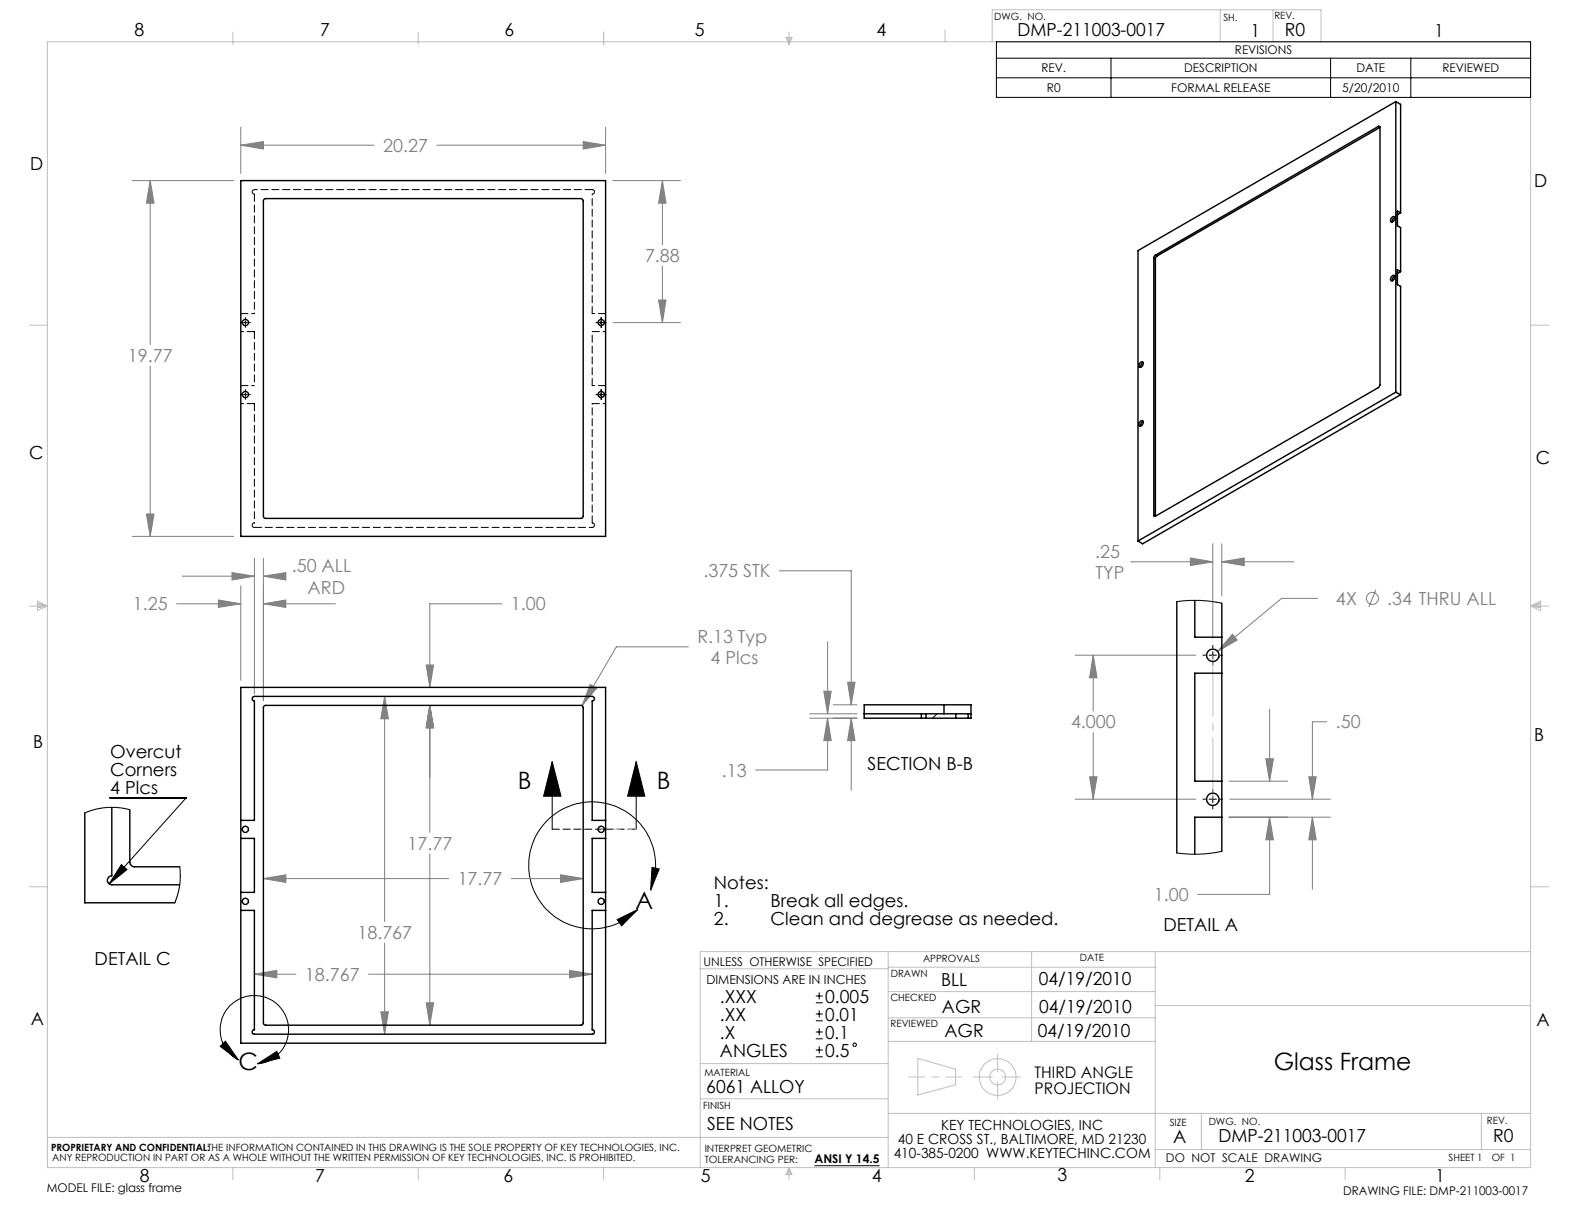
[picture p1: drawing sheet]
<svg xmlns="http://www.w3.org/2000/svg" width="279mm" height="216mm" viewBox="0 0 279 216" stroke-linecap="round" stroke-linejoin="round" font-family="sans-serif">
<g fill="none" stroke="#c0c0c0" stroke-width=".18">
<path d="M8.4 7.4h261.6v198.6h-261.6zM41.1 5.7v2.1M73.8 5.7v2.1M106.5 5.7v2.1M138.6 6.6h1.1l-.5 1.2zM138.9 6.6l.3 1.2M139.2 5.7v2.1M139.5 6.6l-.3 1.2M166.7 5.3v2.1M175 7.4v-5.7h58v5.7M215.2 1.7v5.7M224.5 1.7v5.7"/>
<path d="M5.2 57.4h3.2M270 57.4h3.2M5.2 106.9h3.2M6.6 106l1.8 .9-1.8 .8zM6.6 106.4l1.8 .5M6.6 106.6l1.8 .3M8.4 106.9l-1.8 .2M270 106.9h3.2M270 106.9l1.7 .2M270 106.9l1.7-.9v1.7zM271.7 106.6l-1.7 .3M271.7 106.4l-1.7 .5"/>
<path d="M5.2 156.4h3.2M270 156.4h3.2M123.5 170.9h33.2M156.7 167.9v38.1M156.7 179.5h47.1M156.7 174.9h47.1M156.7 170.6h47.1M182 167.9v15.8M203.8 167.9v38.1M203.8 177.4h66.2M270 167.9h-146.5v38.1M123.5 193.8h33.2"/>
<path d="M123.5 187.6h33.2M156.7 196.4h113.3M156.7 183.7h47.1M161.9 186.7l6.7 1.9v2.7l-6.7 1.8zM171.7 190h3.3M176 186v3.1M176 190.9v3M176.8 190h3.3M211.9 196.4v6.4M261.3 196.4v6.4M8.4 200.6h148.3M41.1 206v2.1"/>
<path d="M73.8 206v2.1M106.5 206v2.1M139.2 206v2.1M139.2 206l.5 1.2h-1.1zM139.2 206l-.3 1.2M139.2 206l.3 1.2M171.9 206v2.1M203.8 202.8h66.2M204.6 206v2.1M237.3 206v2.1"/>
<circle cx="176" cy="190" r="1.4"/>
<circle cx="176" cy="190" r="3.2"/>
</g>
<path d="M169.7 190h-9.4" fill="none" stroke="#c0c0c0" stroke-width=".18" stroke-dasharray="15.2 1.3 1.3 1.3" stroke-dashoffset="12.5"/>
<g fill="none" stroke="#808080" stroke-width=".18">
<path d="M23.3 31.9h17.9M26.5 31.9l.7 3.9h-1.4zM26.5 31.9v28.9M42.5 25.6l4-.6v1.3zM42.5 22.4v8.2M42.5 25.6h23.5M77 25.6h29.8M102.9 25l3.9 .6-3.9 .7zM106.8 22.4v8.2M108.1 31.9h11.9M116.8 31.9l.7 3.9h-1.3zM116.8 31.9v11.2"/>
<path d="M108.2 56.9h11.8M116.2 52.9h1.3l-.7 4zM116.8 46.9v10M26.5 64.6v30M23.3 94.6h17.9M25.8 90.7h1.4l-.7 3.9zM44.9 98.5v23.9M46.5 98.5v25M199.5 99.1h14.4M210 98.4l3.9 .7-3.9 .7zM213.9 95.9v16.7M215.5 99.1l4-.7v1.4z"/>
<path d="M215.5 95.9v9.2M215.5 99.1h12.7M31.2 106.5h11.3M32.2 101.6h12.7M38.5 105.8l4 .7-4 .6zM40.9 101l4 .6-4 .7zM42.5 103.3v16.7M46.5 101.6l3.9-.6v1.3zM46.5 106.5l3.9-.7v1.3zM46.5 101.6h3.3M46.5 106.5h12.7M75.2 117.3h1.3l-.7 3.9z"/>
<path d="M88.5 106.5h-12.7v14.7M121.4 114.1h-12.7l-6 10.4M137.4 100.7h12.7v23.6M146 113.2v12.7M189.7 115.6h21.2M192.8 115.6l.7 4h-1.3zM192.8 115.6v9.8M217.4 111.9l.8 1-3.4 2zM232.4 105.6h-6.3l-11.3 9.3M242.7 104l-1.2 3.1M67.8 122.8l.7 4h-1.3zM67.8 122.8v39.8"/>
<path d="M75.8 124.4l.7 4h-1.3zM75.8 124.4v22.4M104.1 120.7l1.1 .7-2.5 3.1zM142.8 125.9h8.4M142.8 126.7h8.4M145.3 121.9h1.3l-.6 4zM146 126.7l.6 3.9h-1.3zM146 126.7v9.1h-12.7M147 124.3h4.2M149.5 120.3h1.3l-.7 4zM150.1 126.7l.7 3.9h-1.3zM150.1 126.7v12.7"/>
<path d="M192.2 137h1.3l-.7 4zM192.8 129.2v11.8M216.8 137.8h10.3M223.3 133.8h1.3l-.7 4zM223.9 125.1v12.7M230.9 137h1.3l-.7 4zM234 127.3h-2.5v13.7M46.5 155l3.9-.7v1.3zM46.5 155h32.6M75.8 150.6v30.2M90.2 155h12.7M98.9 154.3l4 .7-4 .6z"/>
<path d="M189.7 141h21.2M216.8 144.1h17.9M216.9 141h17.8M223.9 144.1l.7 4h-1.3zM223.9 144.1v13.7h-12.7M231.5 144.1l.7 4h-1.3zM231.5 144.1v12.7M44.9 171.8l3.9-.6v1.3zM44.9 171.8h7.3M65 171.8h39.5M67.2 178.5h1.3l-.7 3.9zM67.8 166.3v16.1"/>
<path d="M75.2 176.9h1.3l-.7 3.9zM100.5 171.2l4 .6-4 .7z"/>
<circle cx="242.1" cy="105.6" r="1.06"/>
</g>
<g fill="none" stroke="#000" stroke-width=".18">
<path d="M175.8 7.4h94.2v9.8h-94.2zM175.8 10.3h94.2M175.8 13.7h94.2M196 10.3v6.9M234.7 10.3v6.9M248.8 10.3v6.9M42.4 56.9h.3M43 56.9h.6M43.3 56v.3M43.3 56.6v.6M43.3 57.5v.2M43.9 56.9h.2"/>
<path d="M105.2 56.9h.2M105.7 56.9h.7M106 56v.3M106 56.6v.6M106 57.5v.2M106.7 56.9h.2M42.4 69.6h.3M43 69.6h.6M43.3 68.7v.3M43.3 69.3v.6M43.3 70.2v.2M43.9 69.6h.2"/>
<path d="M105.2 69.6h.2M105.7 69.6h.7M106 68.7v.3M106 69.3v.6M106 70.2v.2M106.7 69.6h.2M212.2 115.6h.5M213.3 115.6h1.3M213.9 113.8v.5M213.9 114.9v1.3M213.9 116.8v.5M215.2 115.6h.5"/>
<path d="M97.4 134.3l1.6 6.1h-3.1zM97.4 134.3v12M112.2 134.3l1.5 6.1h-3zM112.2 134.3v12M213.9 139.2v.5M19.4 140.7h13.4l-13.5 15.2M21.4 152.5l1 .9-3.1 2.5zM114.8 157a11.2 11.2 0 0 0-10.3-15.6 11.2 11.2 0 0 0-10.4 15.5 11.2 11.2 0 0 0 18.4 3.5M115 153l1.3 .3-1.5 3.7zM212.2 141h.5M213.3 141h1.3M213.9 140.3v1.3"/>
<path d="M213.9 142.2v.5M215.2 141h.5M108.9 162.2l3.6-1.8-2.9 2.9zM38.8 184.6l1-.9 2.3 3.3zM42.1 187a6 6 0 0 1-1.4-9.8 6 6 0 0 1 9.7 1.9 6 6 0 0 1-5 8.5M45.4 187.6l3.4-2.1 .6 1.2z"/>
</g>
<path d="M97.4 146.3h14.8" fill="none" stroke="#000" stroke-width=".18" stroke-dasharray="1.3 .6"/>
<path d="M106.1 146.3h5.3" fill="none" stroke="#c0c0c0" stroke-width=".18" stroke-dasharray="15.2 1.3 1.3 1.3" stroke-dashoffset="14.5"/>
<path d="M213.9 115.6v25.4" fill="none" stroke="#c0c0c0" stroke-width=".18" stroke-dasharray="15.2 1.3 1.3 1.3" stroke-dashoffset="4.4"/>
<g fill="#000">
<path d="M21.4 152.5l1 .9-3.1 2.5z"/>
<path d="M115 153l1.3 .3-1.5 3.7zM108.9 162.2l3.6-1.8-2.9 2.9zM97.4 134.3l1.6 6.1h-3.1zM112.2 134.3l1.5 6.1h-3zM45.4 187.6l3.4-2.1 .6 1.2zM38.8 184.6l1-.9 2.3 3.3z"/>
</g>
<path d="M102.9 25l3.9 .6-3.9 .7zM42.5 25.6l4-.6v1.3zM26.5 31.9l.7 3.9h-1.4zM25.8 90.7h1.4l-.7 3.9zM116.8 31.9l.7 3.9h-1.3zM116.2 52.9h1.3l-.7 4zM67.8 122.8l.7 4h-1.3zM67.2 178.5h1.3l-.7 3.9zM44.9 171.8l3.9-.6v1.3zM100.5 171.2l4 .6-4 .7zM40.9 101l4 .6-4 .7zM46.5 101.6l3.9-.6v1.3zM46.5 106.5l3.9-.7v1.3zM38.5 105.8l4 .7-4 .6zM75.8 124.4l.7 4h-1.3zM75.2 117.3h1.3l-.7 3.9zM75.2 176.9h1.3l-.7 3.9zM75.8 124.4l.7 4h-1.3zM98.9 154.3l4 .7-4 .6zM46.5 155l3.9-.7v1.3zM104.1 120.7l-1.4 3.8 2.5-3.1zM217.4 111.9l-2.6 3 3.4-2zM215.5 99.1l4-.7v1.4zM210 98.4l3.9 .7-3.9 .7zM192.8 115.6l.7 4h-1.3zM192.2 137h1.3l-.7 4zM223.3 133.8h1.3l-.7 4zM223.9 144.1l.7 4h-1.3zM230.9 137h1.3l-.7 4zM231.5 144.1l.7 4h-1.3zM145.3 121.9h1.3l-.6 4zM146 126.7l.6 3.9h-1.3zM150.1 126.7l.7 3.9h-1.3zM149.5 120.3h1.3l-.7 4z" fill="#808080"/>
<g fill="none" stroke="#000" stroke-width=".25">
<path d="M246.2 17.9l-45.5 26.3v51.2M246.2 17.9v51.3M246.2 17.9l.9 .5v19.1M42.5 31.9h64.3v62.7h-64.3zM46.5 35.2l.3-.2 55.9 .1 .2 .2v55.8l-.1 .2-.2 .1h-55.8l-.2-.1-.1-.2zM243.1 22.3h.2l.1 .2M243.1 22.3l-39.3 22.7M243.1 22.3l.3 .2M243.4 22.5v45.4l-.1 .3-39.5 22.9M243.4 22.5l-39.3 22.7M245.4 38.5l.1-.1a.31 .31 0 0 1 .5-.2 .31 .31 0 0 1 0 .5 .4 .4 0 0 1-.3 .4 .4 .4 0 0 1-.4-.1zM246 38.3a.79 .79 0 0 0-.4 .9"/>
<path d="M247.1 37.5l-.6-.3v2.6l.6 .3v7.8M247.1 37.5l-.6 .4M203.5 45.5v45.4M203.5 45.5l.3 .1M203.8 45l-.3 .5M203.8 45l.3 .2M203.8 45.6v45.5M204.1 45.2l-.3 .4M245.4 48.9l.1-.1a.31 .31 0 0 1 .5-.2 .31 .31 0 0 1 0 .5 .4 .4 0 0 1-.3 .4 .4 .4 0 0 1-.4-.1zM246 48.7a.79 .79 0 0 0-.4 .8M247.1 47.9l-.6-.3v2.6l.6 .3v19.1M247.1 47.9l-.6 .4"/>
<path d="M201.1 64a.31 .31 0 0 1 .5-.2 .31 .31 0 0 1 0 .5 .4 .4 0 0 1-.2 .4 .4 .4 0 0 1-.5-.1v-.4zM201.1 74.4a.31 .31 0 0 1 .5-.2 .31 .31 0 0 1 0 .5 .4 .4 0 0 1-.2 .4 .4 .4 0 0 1-.5-.1v-.4zM201.6 74.4a.72 .72 0 0 0-.4 .8M201.6 64a.72 .72 0 0 0-.4 .8M246.2 69.2l-45.5 26.2M246.2 69.2l.9 .4M247.1 69.6l-45.6 26.3-.8-.5M203.5 90.9l.1 .2h.2M203.5 90.9l.3 .2M207.6 106.1v44.4M210.7 105.9v6.5h4.8M215.5 118.7h-4.8v19.1h4.8"/>
<path d="M215.5 106.4v43.8M42.5 121.2h64.3v62.8h-64.3zM46.6 124.5l.2-.1h55.8l.2 .1 .1 .2v55.8l-.1 .2-.2 .1h-55.8l-.2-.1-.1-.2v-55.8zM152.4 125.9h10.1M162.5 125.9h.8M162.5 126.7h.8M162.5 126.7h-10.1v-2.4h18.9v2.4h-.5M162.5 125.9v.8M163.3 125.9h5.3M163.3 126.7h5.3M163.3 125.9v.8M166.5 124.3v1.6"/>
<path d="M168.6 125.9h2.2M168.6 126.7h2.2M168.6 125.9v.8M170.8 125.9v.8M170.8 125.9h.5M15 143.4v15.8h15.8M19.7 142.4v12.1a.79 .79 0 0 0-.8 .8 .79 .79 0 0 0 .8 .8h12M22.9 142.8v9.3a.85 .85 0 0 0 .8 .8h8M42.5 144.7h2.4v-21.1a.41 .41 0 0 1-.4-.4 .41 .41 0 0 1 .4-.4h59.6a.41 .41 0 0 1 .4 .4 .41 .41 0 0 1-.4 .4v21.1h2.3M42.5 147.9h2.4v9.5h-2.4M106.8 147.9h-2.3v9.5h2.3M215.5 144.1h-4.8v6.6"/>
<path d="M42.5 160.6h2.4v21a.39 .39 0 0 0-.4 .4 .39 .39 0 0 0 .4 .4h59.6a.39 .39 0 0 0 .4-.4 .39 .39 0 0 0-.4-.4v-21h2.3"/>
<circle cx="43.3" cy="56.9" r=".53"/>
<circle cx="106" cy="56.9" r=".53"/>
<circle cx="43.3" cy="69.6" r=".53"/>
<circle cx="106" cy="69.6" r=".53"/>
<circle cx="213.9" cy="115.6" r="1.09"/>
<circle cx="43.3" cy="146.3" r=".53"/>
<circle cx="43.3" cy="159" r=".53"/>
<circle cx="106" cy="146.3" r=".53"/>
<circle cx="106" cy="159" r=".53"/>
<circle cx="213.9" cy="141" r="1.09"/>
</g>
<g fill="none" stroke="#000" stroke-width=".18" stroke-dasharray="1.3 .6">
<path d="M44.9 34.3v21M44.9 34.3a.41 .41 0 0 1-.4-.5 .41 .41 0 0 1 .4-.4M104.5 33.4a.41 .41 0 0 1 .3 .4 .41 .41 0 0 1-.3 .5M104.5 33.4h-59.6M42.5 55.3h2.4M44.9 58.5v9.5M44.9 58.5h-2.4M104.5 55.3v-21M104.5 58.5h2.3M106.8 55.3h-2.3M42.5 68h2.4M44.9 71.2v21.1"/>
<path d="M44.9 71.2h-2.4M104.5 71.2h2.3M104.5 68v-9.5M106.8 68h-2.3M44.9 93h59.6M44.9 93a.39 .39 0 0 1-.4-.4 .39 .39 0 0 1 .4-.3M104.5 92.3a.39 .39 0 0 1 .4 .3 .39 .39 0 0 1-.4 .4M104.5 92.3v-21.1"/>
</g>
<g fill="none" stroke="#000" stroke-width=".18">
<path d="M207.6 106.1l2.1-.2h2.1l3.7 .5M165.3 125.9l-.8 .8M22.9 142.8l-1.9-.3-2.1-.1-1.9 .3-2 .7M31.7 152.9l.1 1.5-.1 1.7-.3 1.7-.6 1.4M215.5 150.2l-3.9 .5h-1.8l-2.2-.2M143.9 176.9h1.2M143.9 175.7h1.2M143.9 178.9h1.2M144.5 175v1.3M144.5 178.2v1.3M143.9 180.1h1.2M143.9 183.2h1.2"/>
<path d="M143.9 182h1.2M143.9 186.4h1.2M143.9 185.2h1.2M144.5 181.4v1.2M144.5 184.6v1.2M143.7 205.6h11.4"/>
<circle cx="150.8" cy="184.3" r=".31"/>
</g>
<g font-size="4.2">
<text x="91.3" y="139.2">B</text>
<text x="115.9" y="139.2">B</text>
<text x="112.1" y="160.3">A</text>
<text x="42.1" y="188.8">C</text>
<text x="224.7" y="188.7">Glass Frame</text>
</g>
<g font-size="3.2">
<text x="23.7" y="6.3">8</text>
<text x="56.5" y="6.4">7</text>
<text x="89" y="6.4">6</text>
<text x="122.6" y="6.4">5</text>
<text x="154.6" y="6.3">4</text>
<text x="179.5" y="6.4">DMP-211003-0017</text>
<text x="220.6" y="6.5">1</text>
<text x="226.6" y="6.4">R0</text>
<text x="253" y="6.6">1</text>
<text x="5.3" y="30">D</text>
<text x="270.6" y="32.9">D</text>
<text x="5.2" y="81">C</text>
<text x="270.9" y="81.9">C</text>
<text x="5.8" y="132">B</text>
<text x="270.6" y="130.7">B</text>
<text x="19.4" y="133.7">Overcut</text>
<text x="19.4" y="136.8">Corners</text>
<text x="153" y="135.8">SECTION B-B</text>
<text x="19.4" y="140">4 Plcs</text>
<text x="125.9" y="156.8">Notes:</text>
<text x="125.9" y="160">1.</text>
<text x="135.9" y="160">Break all edges.</text>
<text x="125.9" y="163.2">2.</text>
<text x="135.9" y="163.2">Clean and degrease as needed.</text>
<text x="205.2" y="164.2">DETAIL A</text>
<text x="16.7" y="170.2">DETAIL C</text>
<text x="166" y="173.9">BLL</text>
<text x="183.2" y="173.8">04/19/2010</text>
<text x="127" y="176.9">.XXX</text>
<text x="145.6" y="176.9">0.005</text>
<text x="166.2" y="178.8">AGR</text>
<text x="183.3" y="178.6">04/19/2010</text>
<text x="5.4" y="180.9">A</text>
<text x="127" y="180.1">.XX</text>
<text x="127" y="183.2">.X</text>
<text x="145.6" y="180">0.01</text>
<text x="145.6" y="183.2">0.1</text>
<text x="166.6" y="182.9">AGR</text>
<text x="183" y="183">04/19/2010</text>
<text x="271" y="181">A</text>
<text x="127" y="186.4">ANGLES</text>
<text x="145.6" y="186.4">0.5</text>
<text x="124.6" y="192.8">6061 ALLOY</text>
<text x="124.7" y="199.4">SEE NOTES</text>
<text x="207" y="201.6">A</text>
<text x="214.9" y="201.5">DMP-211003-0017</text>
<text x="263.4" y="201.4">R0</text>
<text x="24.7" y="208.4">8</text>
<text x="55.6" y="208.5">7</text>
<text x="88.8" y="208.4">6</text>
<text x="123.6" y="208.4">5</text>
<text x="153.8" y="208.4">4</text>
<text x="186.6" y="208.3">3</text>
<text x="219.6" y="208.4">2</text>
<text x="253.2" y="208.5">1</text>
</g>
<g font-size="3.2" fill="#808080">
<text x="67.6" y="26.8">20.27</text>
<text x="113.8" y="46.2">7.88</text>
<text x="22.6" y="63.9">19.77</text>
<text x="51.5" y="100.9">.50 ALL</text>
<text x="124.1" y="101.8">.375 STK</text>
<text x="193.2" y="98.4">.25</text>
<text x="23.4" y="107.7">1.25</text>
<text x="54.2" y="104.7">ARD</text>
<text x="90.1" y="107.7">1.00</text>
<text x="193.2" y="102.2">TYP</text>
<text x="235.6" y="106.7">4X</text>
<text x="244.7" y="106.7">.34 THRU ALL</text>
<text x="123" y="113.4">R.13 Typ</text>
<text x="125.3" y="117.2">4 Plcs</text>
<text x="188.9" y="128.5">4.000</text>
<text x="235.7" y="128.5">.50</text>
<text x="127.3" y="137">.13</text>
<text x="71.9" y="149.9">17.77</text>
<text x="80.7" y="156.2">17.77</text>
<text x="203.5" y="158.9">1.00</text>
<text x="63" y="165.6">18.767</text>
<text x="53.8" y="173">18.767</text>
</g>
<g font-size="2.8">
<text x="182.5" y="190.1">THIRD ANGLE</text>
<text x="182.5" y="192.9">PROJECTION</text>
</g>
<g font-size="2.5">
<text x="158.4" y="201.9">40 E CROSS ST., BALTIMORE, MD 21230</text>
<text x="166" y="199.4">KEY TECHNOLOGIES, INC</text>
<text x="157.6" y="204.3">410-385-0200 WWW.KEYTECHINC.COM</text>
</g>
<text font-size="2.2" x="124.6" y="173.7">DIMENSIONS ARE IN INCHES</text>
<g font-size="2.1">
<text x="217.8" y="9.6">REVISIONS</text>
<text x="183.7" y="12.8">REV.</text>
<text x="184.7" y="16.2">R0</text>
<text x="206.6" y="16.2">FORMAL RELEASE</text>
<text x="208.9" y="12.8">DESCRIPTION</text>
<text x="236.8" y="16.2">5/20/2010</text>
<text x="239.3" y="12.8">DATE</text>
<text x="254.4" y="12.8">REVIEWED</text>
<text x="124.1" y="170.3">UNLESS OTHERWISE SPECIFIED</text>
<text x="143.7" y="205.2">ANSI Y 14.5</text>
<text x="205.7" y="205">DO NOT SCALE DRAWING</text>
<text x="8.2" y="210.3">MODEL FILE: glass frame</text>
<text x="236.9" y="210.7">DRAWING FILE: DMP-211003-0017</text>
</g>
<g font-size="1.8">
<text x="175.4" y="3.5">DWG. NO.</text>
<text x="215.8" y="3.6">SH.</text>
<text x="224.8" y="3.3">REV.</text>
<text x="157.1" y="172.3">DRAWN</text>
<text x="162.8" y="169.7">APPROVALS</text>
<text x="190.5" y="169.5">DATE</text>
<text x="157.1" y="176.6">CHECKED</text>
<text x="157.1" y="181.2">REVIEWED</text>
<text x="124.2" y="189.8">MATERIAL</text>
<text x="124.1" y="195.6">FINISH</text>
<text x="9" y="203">PROPRIETARY AND CONFIDENTIAL:THE INFORMATION CONTAINED IN THIS DRAWING IS THE SOLE PROPERTY OF KEY TECHNOLOGIES, INC.</text>
<text x="124.3" y="203.1">INTERPRET GEOMETRIC</text>
<text x="206.3" y="198.5">SIZE</text>
<text x="213.2" y="198.5">DWG. NO.</text>
<text x="262.3" y="198.2">REV.</text>
<text x="9.2" y="204.8">ANY REPRODUCTION IN PART OR AS A WHOLE WITHOUT THE WRITTEN PERMISSION OF KEY TECHNOLOGIES, INC. IS PROHIBITED.</text>
<text x="124.3" y="205.2">TOLERANCING PER:</text>
<text x="255.5" y="204.8">SHEET 1</text>
<text x="263.1" y="204.8">OF 1</text>
</g>
</svg>
